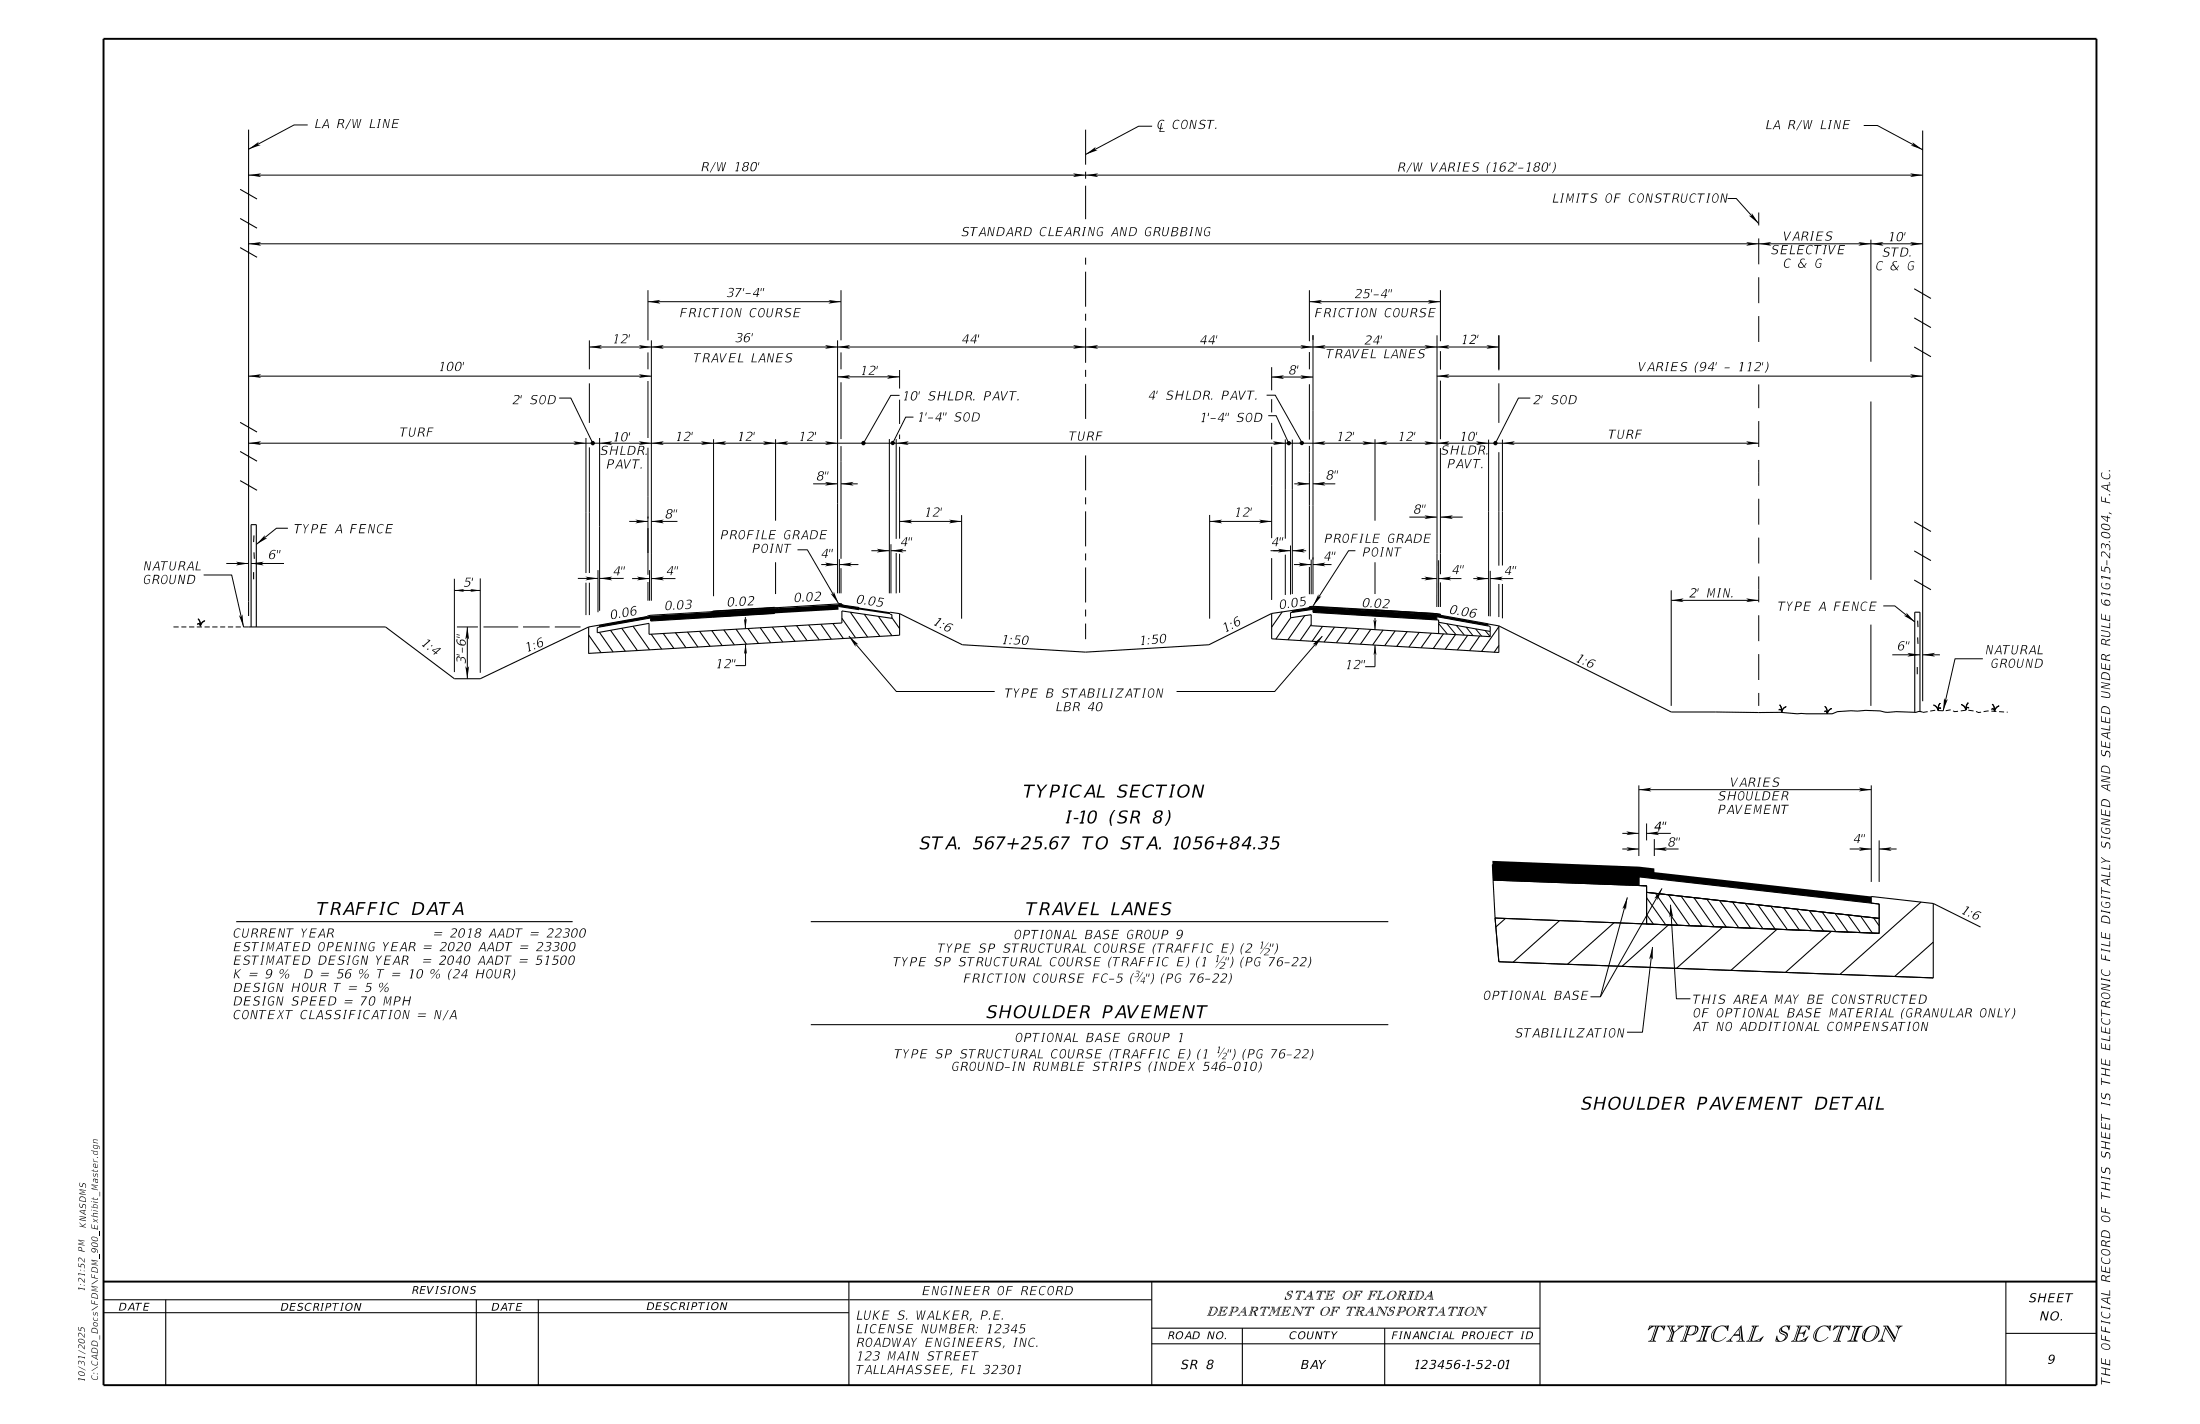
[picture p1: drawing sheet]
<svg xmlns="http://www.w3.org/2000/svg" width="432mm" height="279mm" viewBox="0 0 432 279" stroke-linecap="round" stroke-linejoin="round" font-family="sans-serif">
<g fill="#000">
<path d="M224.3 190.7h.1l-1.3 1.9zM240.3 205.6h.1l-1.3 1.9z"/>
<path d="M48.8 29.3l2-1.5-.3 .6 .7 .1z" fill-rule="evenodd"/>
<path d="M48.8 34.4l2.5-.4-.5 .4 .5 .3z" fill-rule="evenodd"/>
<path d="M213.1 30.3l2-1.5-.3 .6 .6 .1z" fill-rule="evenodd"/>
<path d="M213.1 34.4l2.4-.4-.4 .4 .4 .3z" fill-rule="evenodd"/>
<path d="M210.6 34l2.5 .4-2.5 .3 .5-.3z" fill-rule="evenodd"/>
<path d="M227.5 23.7l.7-.2 .3 .1v.2a.74 .74 0 0 0-.9 0 .74 .74 0 0 0-.2 .9v.3l.3 .2 .2-1.1h.2l-.2 1.1 .4-.2-.1 .2-.4 .1v.5h.8v.1h-1.1l.1-.6a.96 .96 0 0 1-.1-1.6z" fill-rule="evenodd"/>
<path d="M230.5 23.7l.7-.2 .3 .1v.2a.74 .74 0 0 0-.9 0 .74 .74 0 0 0-.3 .9 .51 .51 0 0 0 .4 .5 .51 .51 0 0 0 .5-.2 .61 .61 0 0 1-.8 .3 .61 .61 0 0 1-.2-.9z" fill-rule="evenodd"/>
<path d="M232.1 23.7a1.18 1.18 0 0 0 .1 1.6 1.04 1.04 0 0 0 .8-.7 1.04 1.04 0 0 0-.2-1.1h-.4zM232.3 23.7a.47 .47 0 0 1 .6 .1 .47 .47 0 0 1 0 .6 .52 .52 0 0 1-.2 .7 .52 .52 0 0 1-.7-.3v-.4z" fill-rule="evenodd"/>
<path d="M233.8 23.5h.2l.4 1.7 .3-1.7h.2l-.3 1.8h-.3l-.4-1.6-.3 1.6h-.2z" fill-rule="evenodd"/>
<path d="M235.7 23.6l.6-.1 .4 .1-.1 .1a.54 .54 0 0 0-.6-.1 .54 .54 0 0 0-.3 .6 .76 .76 0 0 1 .8 .6 .87 .87 0 0 1-1.3 .4v-.2a.63 .63 0 0 0 .7 .2 .63 .63 0 0 0 .4-.5l-.3-.2a.45 .45 0 0 1-.5-.3 .45 .45 0 0 1 .2-.6z" fill-rule="evenodd"/>
<path d="M237 23.5h1.4l-.1 .2h-.6l-.3 1.6h-.2l.3-1.6h-.6z" fill-rule="evenodd"/>
<path d="M238.5 25h.3l-.1 .3h-.2z" fill-rule="evenodd"/>
<path d="M375.4 27.9l2 1.5-2.4-.9h.6z" fill-rule="evenodd"/>
<path d="M374.9 34l2.5 .4-2.5 .3 .5-.3z" fill-rule="evenodd"/>
<path d="M48.8 47.8l2.5-.3-.5 .3 .5 .4z" fill-rule="evenodd"/>
<path d="M127.2 59.2l2.4-.4-.5 .4 .5 .4z" fill-rule="evenodd"/>
<path d="M162.6 58.8l2.5 .4-2.5 .4 .5-.4z" fill-rule="evenodd"/>
<path d="M257 59.2l2.5-.4-.5 .4 .5 .4z" fill-rule="evenodd"/>
<path d="M280.2 58.8l2.5 .4-2.5 .4 .5-.4z" fill-rule="evenodd"/>
<path d="M345.2 47.8l2.5-.3-.5 .3 .5 .4z" fill-rule="evenodd"/>
<path d="M342.7 47.5l2.5 .3-2.5 .4 .5-.4z" fill-rule="evenodd"/>
<path d="M343.3 42.3l.6 .1-.1-.6 1.4 2.1z" fill-rule="evenodd"/>
<path d="M367.2 47.8l2.5-.3-.5 .3 .5 .4z" fill-rule="evenodd"/>
<path d="M364.7 47.5l2.5 .3-2.5 .4 .5-.4z" fill-rule="evenodd"/>
<path d="M374.9 47.5l2.5 .3-2.5 .4 .5-.4z" fill-rule="evenodd"/>
<path d="M48.8 73.8l2.5-.4-.5 .4 .5 .4z" fill-rule="evenodd"/>
<path d="M115.7 68.1l2.4-.4-.4 .4 .4 .3z" fill-rule="evenodd"/>
<path d="M125.4 67.7l2.4 .4-2.4 .3 .5-.3z" fill-rule="evenodd"/>
<path d="M127.8 68.1l2.5-.4-.5 .4 .5 .3z" fill-rule="evenodd"/>
<path d="M125.4 73.4l2.4 .4-2.4 .4 .5-.4z" fill-rule="evenodd"/>
<path d="M161.9 67.7l2.5 .4-2.5 .3 .5-.3z" fill-rule="evenodd"/>
<path d="M164.4 68.1l2.5-.4-.5 .4 .5 .3z" fill-rule="evenodd"/>
<path d="M164.4 73.9l2.5-.3-.5 .3 .5 .4z" fill-rule="evenodd"/>
<path d="M174.1 73.6l2.5 .3-2.5 .4 .5-.4z" fill-rule="evenodd"/>
<path d="M210.6 67.7l2.5 .4-2.5 .3 .5-.3z" fill-rule="evenodd"/>
<path d="M213.1 68.1l2.4-.4-.4 .4 .4 .3z" fill-rule="evenodd"/>
<path d="M249.6 74l2.4-.4-.5 .4 .5 .4z" fill-rule="evenodd"/>
<path d="M255.2 67.7l2.5 .4-2.5 .3 .5-.3z" fill-rule="evenodd"/>
<path d="M257.7 68.1l2.5-.4-.5 .4 .5 .3z" fill-rule="evenodd"/>
<path d="M255.2 73.6l2.5 .4-2.5 .4 .5-.4z" fill-rule="evenodd"/>
<path d="M282 68.1l2.5-.4-.5 .4 .5 .3z" fill-rule="evenodd"/>
<path d="M282 73.8l2.5-.4-.5 .4 .5 .4z" fill-rule="evenodd"/>
<path d="M279.6 67.7l2.4 .4-2.4 .3 .5-.3z" fill-rule="evenodd"/>
<path d="M291.7 67.7l2.5 .4-2.5 .3 .5-.3z" fill-rule="evenodd"/>
<path d="M374.9 73.4l2.5 .4-2.5 .4 .5-.4z" fill-rule="evenodd"/>
<path d="M48.8 87l2.5-.4-.5 .4 .5 .3z" fill-rule="evenodd"/>
<path d="M112.5 86.6l2.5 .4-2.5 .3 .5-.3z" fill-rule="evenodd"/>
<path d="M117.7 87l2.5-.4-.5 .4 .5 .3z" fill-rule="evenodd"/>
<path d="M125.4 86.6l2.4 .4-2.4 .3 .5-.3z" fill-rule="evenodd"/>
<path d="M127.8 87l2.5-.4-.5 .4 .5 .3z" fill-rule="evenodd"/>
<path d="M137.6 86.6l2.5 .4-2.5 .3 .5-.3z" fill-rule="evenodd"/>
<path d="M140.1 87l2.4-.4-.5 .4 .5 .3z" fill-rule="evenodd"/>
<path d="M149.8 86.6l2.4 .4-2.4 .3 .4-.3z" fill-rule="evenodd"/>
<path d="M152.2 87l2.5-.4-.5 .4 .5 .3z" fill-rule="evenodd"/>
<path d="M161.9 86.6l2.5 .4-2.5 .3 .5-.3z" fill-rule="evenodd"/>
<path d="M161.9 94.5l2.5 .4-2.5 .4 .5-.4z" fill-rule="evenodd"/>
<path d="M165.1 94.9l2.4-.4-.5 .4 .5 .4z" fill-rule="evenodd"/>
<path d="M175.9 87l2.5-.4-.5 .4 .5 .3z" fill-rule="evenodd"/>
<path d="M249.8 86.6l2.5 .4-2.5 .3 .5-.3z" fill-rule="evenodd"/>
<path d="M254.6 94.5l2.4 .4-2.4 .4 .5-.4z" fill-rule="evenodd"/>
<path d="M257.7 87l2.4-.4-.5 .4 .5 .3z" fill-rule="evenodd"/>
<path d="M257.7 94.9l2.4-.4-.5 .4 .5 .4z" fill-rule="evenodd"/>
<path d="M267.4 86.6l2.5 .4-2.5 .3 .5-.3z" fill-rule="evenodd"/>
<path d="M269.9 87l2.4-.4-.5 .4 .5 .3z" fill-rule="evenodd"/>
<path d="M279.6 86.6l2.4 .4-2.4 .3 .5-.3z" fill-rule="evenodd"/>
<path d="M282 87l2.5-.4-.5 .4 .5 .3z" fill-rule="evenodd"/>
<path d="M289.7 86.6l2.5 .4-2.5 .3 .5-.3z" fill-rule="evenodd"/>
<path d="M294.9 87l2.4-.4-.5 .4 .5 .3z" fill-rule="evenodd"/>
<path d="M342.7 86.6l2.5 .4-2.5 .3 .5-.3z" fill-rule="evenodd"/>
<path d="M46.3 110.2l2.5 .4-2.5 .3 .5-.3z" fill-rule="evenodd"/>
<path d="M49.3 110.6l2.5-.4-.5 .4 .5 .3z" fill-rule="evenodd"/>
<path d="M52 105l-.1 .6h.6l-2.2 1.2z" fill-rule="evenodd"/>
<path d="M89.2 115.9l1.9-.3-.4 .3 .4 .2z" fill-rule="evenodd"/>
<path d="M92.3 115.6l2 .3-2 .2 .4-.2z" fill-rule="evenodd"/>
<path d="M114.9 113.1l2.5 .4-2.5 .4 .5-.4z" fill-rule="evenodd"/>
<path d="M117.7 113.5l2.5-.4-.5 .4 .5 .4z" fill-rule="evenodd"/>
<path d="M124.7 102l2.5 .3-2.5 .4 .5-.4z" fill-rule="evenodd"/>
<path d="M125 113.1l2.5 .4-2.5 .4 .5-.4z" fill-rule="evenodd"/>
<path d="M127.8 102.3l2.5-.3-.5 .3 .5 .4z" fill-rule="evenodd"/>
<path d="M127.8 113.5l2.5-.4-.5 .4 .5 .4z" fill-rule="evenodd"/>
<path d="M117.6 122.7l10.1-1.9 24.3-1.4v1l-24.3 1.4v-.6l-10.1 1.8z" fill-rule="evenodd"/>
<path d="M161.9 110.4l2.5 .4-2.5 .3 .5-.3z" fill-rule="evenodd"/>
<path d="M163 116.5l.6 .2 .1-.6 .9 2.3z" fill-rule="evenodd"/>
<path d="M164.7 110.8l2.5-.4-.5 .4 .5 .3z" fill-rule="evenodd"/>
<path d="M172.1 107.7l2.5 .4-2.5 .3 .5-.3z" fill-rule="evenodd"/>
<path d="M174.9 108.1l2.4-.4-.5 .4 .5 .3z" fill-rule="evenodd"/>
<path d="M176.6 102.3l2.4-.3-.5 .3 .5 .4z" fill-rule="evenodd"/>
<path d="M186.3 102l2.4 .3-2.4 .4 .5-.4z" fill-rule="evenodd"/>
<path d="M237.4 102.3l2.5-.3-.5 .3 .5 .4z" fill-rule="evenodd"/>
<path d="M247.1 102l2.5 .3-2.5 .4 .5-.4z" fill-rule="evenodd"/>
<path d="M250.8 107.7l2.5 .4-2.5 .3 .5-.3z" fill-rule="evenodd"/>
<path d="M253.6 108.1l2.5-.4-.5 .4 .5 .3z" fill-rule="evenodd"/>
<path d="M254.9 110.4l2.5 .4-2.5 .3 .5-.3z" fill-rule="evenodd"/>
<path d="M257.7 110.8l2.4-.4-.5 .4 .5 .3z" fill-rule="evenodd"/>
<path d="M258.8 116.6v.6l.6-.2-1.7 1.9z" fill-rule="evenodd"/>
<path d="M279.6 113.1l2.4 .4-2.4 .4 .5-.4z" fill-rule="evenodd"/>
<path d="M279.6 101.1l2.4 .4-2.4 .3 .5-.3z" fill-rule="evenodd"/>
<path d="M282.4 113.5l2.4-.4-.5 .4 .5 .4z" fill-rule="evenodd"/>
<path d="M282.7 101.5l2.5-.4-.5 .4 .5 .3z" fill-rule="evenodd"/>
<path d="M289.7 113.1l2.5 .4-2.5 .4 .5-.4z" fill-rule="evenodd"/>
<path d="M292.5 113.5l2.5-.4-.5 .4 .5 .4z" fill-rule="evenodd"/>
<path d="M328 117.8l2.4-.4-.4 .4 .4 .3z" fill-rule="evenodd"/>
<path d="M342.7 117.4l2.5 .4-2.5 .3 .5-.3z" fill-rule="evenodd"/>
<path d="M46.9 120.7l.4 .4 .3-.6 .2 2.5z" fill-rule="evenodd"/>
<path d="M91.7 123l.4 2.5-.4-.5-.4 .5z" fill-rule="evenodd"/>
<path d="M91.3 130.7l.4 .5 .4-.5-.4 2.5z" fill-rule="evenodd"/>
<path d="M127 120.8l.7-.2 24.3-1.4 .7 .1v.2l-.7-.1-24.3 1.4-.7 .2z" fill-rule="evenodd"/>
<path d="M130.1 120.7l34.5-2.1 10.1 1.5v.4l-10.1-1.5v.6l-24.4 1.5v-.6l-10.1 .6z" fill-rule="evenodd"/>
<path d="M139.6 120l.6-.2 24.4-1.4 .6 .1v.2l-.6-.1-24.4 1.5-.6 .1z" fill-rule="evenodd"/>
<path d="M146 121.4l.3 .4 .3-.4-.3 2z" fill-rule="evenodd"/>
<path d="M146.3 126.4l.3 1.9-.3-.3-.3 .3z" fill-rule="evenodd"/>
<path d="M166.6 124.8l1.9 1.6-.6-.1v.6z" fill-rule="evenodd"/>
<path d="M257.6 126.4l1.9-1.6-1.3 2.1v-.6z" fill-rule="evenodd"/>
<path d="M269.6 121.6l.2 .4 .4-.4-.3 1.9z" fill-rule="evenodd"/>
<path d="M269.9 126.6l.3 1.9-.3-.4-.3 .4z" fill-rule="evenodd"/>
<path d="M253.6 119.8l4.1-.7 24.3 1.5 10.2 1.8v.4l-10.2-1.8v.6l-24.3-1.4v-.6l-4.1 .6z" fill-rule="evenodd"/>
<path d="M257 119h.7l24.3 1.4 .7 .1v.2l-25-1.6-.7 .1z" fill-rule="evenodd"/>
<path d="M374.2 120.2l1.6 1.8-2.1-1.2h.6z" fill-rule="evenodd"/>
<path d="M374.4 128.1l2.4 .4-2.4 .3 .5-.3z" fill-rule="evenodd"/>
<path d="M377.4 128.5l2.4-.4-.5 .4 .5 .3z" fill-rule="evenodd"/>
<path d="M381.6 137l.2 .5 .5-.3-.9 2.3z" fill-rule="evenodd"/>
<path d="M321.7 154.9l2.4-.3-.5 .3 .5 .4z" fill-rule="evenodd"/>
<path d="M364.8 154.6l2.5 .3-2.5 .4 .5-.4z" fill-rule="evenodd"/>
<path d="M292.9 169.7l28.8 1.1 45.6 5.1v1.3l-45.6-5.2v1.7l-28.6-1z" fill-rule="evenodd"/>
<path d="M292.9 168.9l28.8 1.1 3 .4v1.3l-3-.4v1.7l-28.6-1z" fill-rule="evenodd"/>
<path d="M319.4 176.1l-.3 2.4-.2-.6-.5 .4z" fill-rule="evenodd"/>
<path d="M319.2 163.1l2.5 .4-2.5 .4 .5-.4z" fill-rule="evenodd"/>
<path d="M319.2 166.2l2.5 .4-2.5 .4 .5-.4z" fill-rule="evenodd"/>
<path d="M323.2 163.5l2.4-.4-.4 .4 .4 .4z" fill-rule="evenodd"/>
<path d="M324.7 166.6l2.5-.4-.5 .4 .5 .4z" fill-rule="evenodd"/>
<path d="M326.2 174.3l-.9 2.3v-.6l-.6 .3z" fill-rule="evenodd"/>
<path d="M327.9 177.5l.5 2.5-.4-.5-.3 .5z" fill-rule="evenodd"/>
<path d="M364.8 166.2l2.5 .4-2.5 .4 .5-.4z" fill-rule="evenodd"/>
<path d="M368.8 166.6l2.5-.4-.5 .4 .5 .4z" fill-rule="evenodd"/>
<path d="M83 188.7h1.6l-.1 .1h-1.5z" fill-rule="evenodd"/>
<path d="M83.1 188.2h1.6l-.1 .1h-1.5z" fill-rule="evenodd"/>
<path d="M238.8 187.5l.4-.1-.3 1.2h.2l-.1 .2h-.3l.3-1.3-.2 .1z" fill-rule="evenodd"/>
<path d="M240.2 187.6l-1.7 2.2z" fill-rule="evenodd"/>
<path d="M247.5 184.8l.4-.1-.1 1.4h-.4l.1-.1 .3-1.1-.3 .1z" fill-rule="evenodd"/>
<path d="M249 184.9l-1.7 2.2z" fill-rule="evenodd"/>
<path d="M324.3 185.8l.1 2.5-.3-.6-.4 .5z" fill-rule="evenodd"/>
<path d="M289.8 256.4l.2 .2-.4 1.2-.4 .4h.7l-.2-.2v-.3l.4-1 .9 1.5 .5-1.5 .4-.3h-.8l.3 .4-.3 .9-.8-1.3zM289.5 258l.1 .1h-.1zM291.4 256.5h.2l-.1 .1zM290 256.5h.2l.8 1.6z" fill-rule="evenodd"/>
<path d="M369.6 260.1v.1l.3 .1 .1 .2-.7 2.1-.8 .6h1.4l.1-.1-.4-.1-.1-.4 .6-1.9 1.6 2.6h.1l.9-2.5 .8-.7h-1.4l-.1 .1 .4 .2 .1 .4-.5 1.6-1.4-2.3zM369.1 263.1l.2-.2v.2zM372.5 260.2h.4l-.2 .3zM370 260.2l.4 .2 1.4 2.5v.2z" fill-rule="evenodd"/>
<circle cx="116.4" cy="86.9" r=".43"/>
<circle cx="169.5" cy="86.9" r=".43"/>
<circle cx="175.2" cy="86.9" r=".42"/>
<circle cx="252.9" cy="87" r=".43"/>
<circle cx="255.5" cy="86.9" r=".42"/>
<circle cx="293.5" cy="86.9" r=".43"/>
</g>
<g fill="none" stroke="#000" stroke-width=".2">
<path d="M48.8 34.4h328.6M60.4 24.5h-2.7l-8.9 4.8M213.1 25.4v6.9M213.1 33.7v1.4M213.1 36.4v6.6M226.1 24.8h-2.6l-10.4 5.5M339.1 38.9h1.7l4.4 5M365.8 24.6h2.7l8.9 4.8M48.8 47.8h328.6M127.2 59.2h37.9M127.2 56.9v9.9M165.1 56.9v9.9"/>
<path d="M213.1 50.6v1.3M213.1 53.3v6.9M257 59.2h25.7M257 56.9v10.1M282.7 56.9v10.1M345.2 41.7v2.5M345.2 46.8v5.1M345.2 54.4v5.1M367.2 47v24M48.8 73.8h79M109.7 78.1h2.3l4.3 8.8M115.7 68.1h178.5"/>
<path d="M115.7 66.8v5.7M115.7 75.2v7.8M127.2 69.1v3.4M127.2 74.8v11.1M127.8 66.8v51.1M164.4 73.9h12.2M164.4 66.8v49.6M165.1 69.1v3.4M165.1 75v11.1M176.6 77.6h-1.8l-5.3 9.4M176.6 72.6v3.6M176.6 78.4v4.8"/>
<path d="M213.1 61.6v1.3M213.1 64.3v6.9M213.1 72.6v1.3M213.1 75.3v6.9M248.6 77.5h1.7l5.3 9.4M249.6 72v4.6M249.6 78.3v2.6M249.6 74h8.1M257 69.1v3.4M257 75.4v10.9M257.7 65.8v50.8M282 73.8h95.4"/>
<path d="M282 65.8v53.3M282.7 68.9v3.6M282.7 74.7v11.5M294.2 65.8v6.9M294.2 75.2v7.8M300.4 78.1h-2.4l-4.5 8.9M345.2 62v5.1M345.2 75.4v4.7M367.2 78.8v35M48.8 87h296.4M115 85.9v26.5M115.7 87.8v24.6"/>
<path d="M117.7 85.9v33.9M127.2 87.8v25M140.1 86.2v30.8M152.2 86.2v16M159.6 94.9h4.8M165.1 87.5v22.1M165.1 94.9h3.2M174.6 86.1v30.3M175.9 86.1v19.6M176.6 85.3v.8M176.6 87.7v18M179.3 81.8h-1.5l-2.6 5.1"/>
<path d="M213.1 89.4v6.8M213.1 97.6v1.4M248.9 81.6h1.6l2.4 5.4M249.6 83v3.2M249.6 87.6v18M252.3 86.2v19.5M253.6 86.3v30.3M254 94.9h3M257 87.5v22.3M257.7 94.9h4.4M269.9 86.2v16M282.7 87.9v24.8"/>
<path d="M292.2 86.3v34.6M294.2 88.7v22.3M294.9 86.3v24.6M345.2 82.6v5.1M345.2 90.2v5.1M345.2 97.9v5M40 112.8h5.5l2.3 10.2M44.4 110.6h4.4M49.3 110.6h6.4M56.5 103.6h-2.2l-4 3.2M89.2 115.9h5.1M89.2 113.6v18.3"/>
<path d="M94.3 113.5v18.5M113.4 113.5h4M115 114.3v6.4M115.7 114.3v6.4M117.4 111.9v8.2M117.7 113.5h4.7M123.5 102.3h3.7M124.1 113.5h3.4M127.2 114.2v3.7M127.5 111.9v6M127.8 113.5h4.8M127.8 102.3h5.2"/>
<path d="M152.1 119.4h.1M152.2 110.3v6.3M156.5 107.9h2l6.1 10.5M161.2 110.8h3.2M164.7 110.8h3.8M164.7 109.7v6.7M165.1 111.5v4.9M171 108.1h3.6M174.9 108.1h2.9M174.9 106.8v9.6M175.9 108.5v7.9M176.6 102.3h12.1"/>
<path d="M176.6 108.7v7.6M188.7 101.1v20.3M213.1 100.3v6.9M213.1 108.6v1.4M213.1 111.3v6.9M213.1 119.6v1.4M237.4 102.3h12.2M237.4 101v20.4M249.4 108.1h3.9M249.6 109.5v8.2M252.3 108.8v7.9M253.3 107v9.7"/>
<path d="M253.6 108.1h2.8M254 110.8h3.4M257 111.2v5.4M257.4 109.8v6.8M257.7 110.8h3.6M257.7 119.1l24.3 1.5M266 108.1h-1.3l-7 10.8M269.9 110.3v6.3M269.9 119.7l12.1 .7M276.6 101.5h5.4M279 113.5h3M282.4 113.5h4.4"/>
<path d="M282.4 109.9v9.2M282.7 101.5h4.4M282.7 114.3v4.8M289.2 113.5h3M292.5 113.5h4.5M292.5 112v8.9M294.2 114.6v6.5M294.9 114.6v6.7M328 115.8v22.7M328 117.8h17.2M345.2 105.5v5.1M345.2 113.1v5.1"/>
<path d="M369.6 118.9h2.3l3.9 3.1M34 123h1.1M35.6 123h1M37.1 123h1M38.6 123h1.1M40.1 123h1.1M41.7 123h1M43.2 123h1M44.7 123h1.1M46.2 123h1.1M47.8 123h1M89.7 123h4.1"/>
<path d="M91.7 123v10.2M94.9 123h6.8M102.7 123h5.2M108.9 123h5M146.3 121.1v2.2M146.3 126.4v4.2h-1.9M166.6 124.8l9.3 10.9h19.3M213.1 122.3v3.1M259.5 124.8l-9.3 10.9h-19.3M269.9 121.2v2.3M269.9 126.6v4.2h-2M282.4 124.3h.1"/>
<path d="M282.4 122.3l1.7 2.1M284 122.4l1.8 2.1M285.9 122.7l1.5 1.9M287.8 123l1.3 1.7M289.6 123.4l1.2 1.4M291.5 123.7l1 1.2v-1M345.2 120.7v5.1M345.2 128.3v5.1M345.2 136v2.5M367.2 122.6v15.9M371.4 128.5h5.4M377.4 128.5h3.4"/>
<path d="M378.4 139.6l-1 .1M379.8 139.4l-1 .1M380.4 139.4l1 .1M382.9 139.3l-1 .2M383.3 139.5l.3 .1h.7M385.8 139.3l-1 .2M386.3 139.3l1 .2M387.8 139.6l.5 .2 .5-.1M389.2 129.3h-5.5l-2.3 10.2M390.3 139.5l-1 .1M390.8 139.5l1 .1M392.4 139.6l.9 .1"/>
<path d="M393.9 139.7h.2M321.7 154.9h45.6M321.7 154.1v13.9M367.3 154.1v18.9M318.4 166.6h3.3M318.4 163.5h3.3M319.4 176.1l-5.3 19.5h-1.9M323.2 175.1l45.6 5.1v2.9l-45.6-1.8M323.2 161.6v3.3M323.2 163.5h4.7M324.7 164.6v3.4M324.7 166.6h4.8"/>
<path d="M326.2 174.3l-12.1 21.3M327.9 177.5l1.1 18.5h2.8M363 166.6h4.3M368.8 166.6h3.5M368.8 164.9v8.1M324.3 185.8l-1.9 16.7h-3.1"/>
</g>
<g fill="none" stroke="#000" stroke-width=".21">
<path d="M47.1 37.1l3.3 2M48.8 25.4v95.5M377.4 25.6v112M47.1 48.6l3.3 1.9M47.1 42.9l3.3 1.9M375.7 56.7l3.3 1.9M375.7 68.1l3.3 1.9M375.7 62.4l3.3 1.9M47.1 94.3l3.3 1.9M47.1 88.6l3.3 1.9M47.1 82.9l3.3 1.9M49.8 112.3v1.4"/>
<path d="M49.8 108.4l.1 1.2M49.8 105.1v1.3M152 119.2l-12.1 .7M164.6 118.4l.6 .1v.2l3.4 .5M164.6 118.6l1 .1M164.6 119l4 .6M257 119.2l-7.4 1.2M257.7 119l24.3 1.4 .7 .1v.2l11.5 2.1M257.7 119.6l-4.4 .6v1l4.1-.6v2.2l35.1 2.1M375.7 113.8l3.3 1.9M375.7 108.1l3.3 1.9M375.7 102.4l3.3 1.9"/>
<path d="M38.8 122.4a.37 .37 0 0 1 .4 .1 .37 .37 0 0 1 .1 .4M38.8 122.4h.1M38.9 121.4a1.79 1.79 0 0 1 .4 1.5M38.9 121.5a1.58 1.58 0 0 1 .4 1.3M38.9 121.4h.1M40.2 121.8a1.19 1.19 0 0 0-.9 .9l-.1-.3h-.4M40.2 121.8a1.35 1.35 0 0 0-.9 1.1M40.2 121.8h.1M48.8 123h26.9l13.5 10.2h5.1l21.2-10.2M49.3 123v-20.1h1v20.1M115.5 124.6l2.5 3.5M115.5 123v5.3"/>
<path d="M117.7 124.1l2.6 3.8M119.8 123.7l2.9 4.1M122 123.3l3.1 4.3M124.2 122.9l3.3 4.6M127 121l-11.5 2M127.8 124.4l2.1 3M130.2 124.3l2.1 2.9M132.6 124.1l2 3M134.9 124l2.1 3M137.3 123.9l2.1 2.9M139.7 123.7l2 3M142.1 123.6l2 2.9"/>
<path d="M144.5 123.4l2 3M146.8 123.3l2.1 3M149.2 123.2l2.1 2.9M151.6 123l2 3M152 120.4l-24.3 1.4v-.6l-10.5 1.9v1l10.2-1.8v2.2l37.8-2.3v-2.3l9.8 1.4M154 122.9l2 2.9M156.4 122.8l2 2.9M158.7 122.6l2.1 3M161.1 122.5l2.1 2.9M163.5 122.3l2 3M165.2 121.3l2.7 3.8M166.9 120.1l3.4 4.9"/>
<path d="M169.7 120.5l3 4.3M172.4 120.9l2.6 3.8M174.7 120.1l1.9 .3M174.7 120.5l.3 .1v.8M175 121.2l1.6 2.1M176.6 120.4v4.2l-61.1 3.6M249.6 120.4v4.9l44.6 2.7v-5.2M249.6 120.4l-12.3 6.1-24.2 1.5-24.2-1.5-12.3-6.1M251.7 120.1l-2.1 2.9M253.3 121.2l-2.9 4.2M256.1 120.8l-3.3 4.8M257.4 122.6l-2.2 3.1"/>
<path d="M257.7 120.2l24.3 1.4M259.6 122.9l-2.1 2.9M261.9 123l-2 3M264.3 123.2l-2 2.9M266.7 123.3l-2 3M269.1 123.5l-2.1 2.9M271.5 123.6l-2.1 2.9M273.8 123.8l-2 2.9M276.2 123.9l-2.1 2.9M278.6 124.1l-2.1 2.9M281 124.2l-2.1 2.9M282 120.6l1 .2"/>
<path d="M282 121.6h.4v2.7M282 121.6v-.6l10.2 1.8 .3 .1v1l-10.1-1.8M283.3 124.4l-2 2.8M285.7 124.5l-2 2.9M288.1 124.6l-2.1 2.9M290.4 124.8l-2 2.9M294.2 126.6l-.9 1.4M294.2 123l-3.4 4.8M294.2 122.8l33.8 16.9 21.5 .1 3.2 .3h6.9l1-.5 2.7-.1h1.3a15.1 15.1 0 0 1 5.9 .3l1.7-.2 3.8 .2 .6-.2 .8 .1M349.2 139.2h.1M349.2 139.3a.38 .38 0 0 1 .4 0 .38 .38 0 0 1 .1 .4M349.2 139.2l.4 .1 .1 .2"/>
<path d="M349.3 138.3h.1M349.3 138.3a1.67 1.67 0 0 1 .4 1.4 1.19 1.19 0 0 1 .9-1M349.3 138.3a1.62 1.62 0 0 1 .4 1.3M350.6 138.7h.1M350.6 138.7a1.19 1.19 0 0 0-.9 .9M358.1 139.6l.2-.1 .3 .4M358.1 139.6h.1M358.1 139.6a.36 .36 0 0 1 .4 .1 .36 .36 0 0 1 .1 .4M358.2 138.6a1.64 1.64 0 0 1 .4 1.3 1.31 1.31 0 0 1 .9-.9M358.2 138.6h.1M358.2 138.6a1.66 1.66 0 0 1 .4 1.5 1.35 1.35 0 0 1 .9-1.1M359.5 139h.1"/>
<path d="M376.3 130.9v1.4M376.4 125.1v1.2M376.4 121.8v1.2M376.8 139.6v-19.5h-1v19.7M379.6 138.4h.1M379.6 138.4a1.31 1.31 0 0 1 .8 .9l.1-.3h.4M379.6 138.4a1.3 1.3 0 0 1 .8 1M380.8 138h.1M380.8 138a1.74 1.74 0 0 0-.4 1.4M380.8 138l-.3 .6-.1 .7M380.9 139a.35 .35 0 0 0-.4 0 .35 .35 0 0 0-.1 .4M380.9 139h.1"/>
<path d="M385 138.3h.1M385 138.3a1.19 1.19 0 0 1 .9 .9M385 138.3a1.24 1.24 0 0 1 .9 1v-.1a.33 .33 0 0 1 .5-.3M386.3 137.9h.1M386.3 137.9a1.66 1.66 0 0 0-.4 1.3M386.3 137.9a1.67 1.67 0 0 0-.4 1.4M386.4 138.9h-.4l-.1 .3M386.4 138.9h.1M390.9 139.1l.4 .1 .2 .2M390.9 139.1h.1M391.1 138.1a1.71 1.71 0 0 1 .4 1.5M391.1 138.2a1.58 1.58 0 0 1 .3 1.3"/>
<path d="M391.1 138.1h.1M392.3 138.6h.1M392.3 138.5a1.19 1.19 0 0 0-.8 1M392.3 138.6a1.24 1.24 0 0 0-.8 1v-.2a.34 .34 0 0 0-.6-.3M293.1 172.7l30.1 1.1v7.5l-29.8-1.2zM293.1 172.7l28.6 1M321.7 173.7l1.5 .1M321.7 172l47.1 5.4v2.8l-45.6-5.1v-1.3l-1.5-.1zM321.7 170.8l-28.8-1.1 .2 3M321.7 172v1.7M323.2 175.1l45.6 5.1v2.9l-45.6-1.8zM323.2 176.1l3.7 5.3"/>
<path d="M323.2 179.5l1.3 1.8M324.9 175.3l4.4 6.2M327.4 175.5l4.3 6.1M330 175.8l4.1 5.9M332.5 176.1l3.9 5.7M335 176.4l3.8 5.5M337.5 176.7l3.7 5.3M340 177l3.6 5.1M342.5 177.3l3.5 4.9M345.1 177.6l3.3 4.7M347.6 177.8l3.2 4.6M350.1 178.1l3.1 4.4"/>
<path d="M352.6 178.4l3 4.2M355.1 178.7l2.8 4M357.6 179l2.7 3.8M360.2 179.2l2.5 3.7M362.7 179.5l2.4 3.5M365.2 179.8l2.3 3.3M377 177l-15.9 14.2M379.4 177.3l9.3 4.6M379.4 177.3v14.6M379.4 177.3l-12.1-1.4v1.3l1.5 .2v2.8M46.4 180.8h66M159.1 180.8h113.4"/>
<path d="M295.5 180.2l-1.9 1.7M306.1 180.6l-9.1 8.2M316.8 181l-9.1 8.2M321.7 189.7l57.7 2.2M327.5 181.5l-9.2 8.1M338.1 181.9l-9.1 8.1M348.8 182.3l-9.1 8.1M359.4 182.7l-9 8.1M367.7 180.1l1.1 1.5M368.8 183.1l-75.4-3 .8 8.6 85.2 3.2M379.4 184.9l-7.5 6.7M159.1 201h113.4"/>
<path d="M20.3 255h146.3M20.3 257.6h146.3M32.5 255v16.8M93.5 255v16.8M105.7 255v16.8M166.6 251.5v20.3M166.7 255h59.4M226.1 251.5v20.3M302.3 251.5v20.3M393.7 251.5v20.3M226.1 260.6h76.2M226.1 263.7h76.2"/>
<path d="M243.8 260.6v11.2M271.8 260.6v11.2M393.7 261.6h17.8"/>
</g>
<path d="M20.3 7.6h391.2v264.2h-391.2zM20.3 251.5h391.2" fill="none" stroke="#000" stroke-width=".38"/>
<text font-size="3.2" x="322.5" y="263.2">TYPICAL SECTION</text>
<g font-size="2.5">
<text x="193.7" y="156.5">TYPICAL SECTION</text>
<text x="202.8" y="161.6">I-10 (SR 8)</text>
<text x="180.3" y="166.6">STA. 567+25.67 TO STA. 1056+84.35</text>
<text x="62.1" y="179.5">TRAFFIC DATA</text>
<text x="201.3" y="179.6">TRAVEL LANES</text>
<text x="193.5" y="199.8">SHOULDER PAVEMENT</text>
<text x="310.2" y="217.7">SHOULDER PAVEMENT DETAIL</text>
</g>
<g font-size="1.8">
<text x="61.7" y="25.2">LA R/W LINE</text>
<text x="346.5" y="25.4">LA R/W LINE</text>
<text x="137.5" y="33.6">R/W 180'</text>
<text x="274.2" y="33.7">R/W VARIES (162'-180')</text>
<text x="304.6" y="39.8">LIMITS OF CONSTRUCTION</text>
<text x="188.6" y="46.4">STANDARD CLEARING AND GRUBBING</text>
<text x="349.1" y="47.2">VARIES</text>
<text x="370.5" y="47.3">10'</text>
<text x="347.5" y="49.9">SELECTIVE</text>
<text x="349.2" y="52.6">C &amp; G</text>
<text x="368.1" y="53">C &amp; G</text>
<text x="369" y="50.4">STD.</text>
<text x="142.6" y="58.3">37'-4&quot;</text>
<text x="265.8" y="58.5">25'-4&quot;</text>
<text x="133.3" y="62.3">FRICTION COURSE</text>
<text x="257.9" y="62.3">FRICTION COURSE</text>
<text x="120.1" y="67.4">12'</text>
<text x="136.1" y="71.1">TRAVEL LANES</text>
<text x="144.2" y="67.2">36'</text>
<text x="188.7" y="67.4">44'</text>
<text x="235.4" y="67.6">44'</text>
<text x="260.3" y="70.3">TRAVEL LANES</text>
<text x="267.2" y="67.6">24'</text>
<text x="286.7" y="67.5">12'</text>
<text x="86" y="72.8">100'</text>
<text x="168.8" y="73.6">12'</text>
<text x="252.9" y="73.5">8'</text>
<text x="321.5" y="72.9">VARIES (94' - 112')</text>
<text x="100.5" y="79.3">2' SOD</text>
<text x="177" y="78.6">10' SHLDR. PAVT.</text>
<text x="180" y="82.7">1'-4&quot; SOD</text>
<text x="225.3" y="78.5">4' SHLDR. PAVT.</text>
<text x="235.4" y="82.8">1'-4&quot; SOD</text>
<text x="300.9" y="79.3">2' SOD</text>
<text x="78.5" y="85.7">TURF</text>
<text x="117.7" y="89.3">SHLDR.</text>
<text x="119.9" y="86.6">10'</text>
<text x="132.5" y="86.5">12'</text>
<text x="144.6" y="86.5">12'</text>
<text x="156.7" y="86.5">12'</text>
<text x="209.8" y="86.5">TURF</text>
<text x="262.3" y="86.5">12'</text>
<text x="274.3" y="86.5">12'</text>
<text x="282.7" y="89.2">SHLDR.</text>
<text x="286.1" y="86.5">10'</text>
<text x="315.7" y="86.1">TURF</text>
<text x="118.5" y="92">PAVT.</text>
<text x="160.2" y="94.3">8&quot;</text>
<text x="260.2" y="94.1">8&quot;</text>
<text x="283.5" y="91.9">PAVT.</text>
<text x="130.5" y="101.7">8&quot;</text>
<text x="181.3" y="101.4">12'</text>
<text x="242.2" y="101.4">12'</text>
<text x="277.4" y="100.8">8&quot;</text>
<text x="57.7" y="104.6">TYPE A FENCE</text>
<text x="141.3" y="105.8">PROFILE GRADE</text>
<text x="176.7" y="107.2">4&quot;</text>
<text x="249.5" y="107.2">4&quot;</text>
<text x="259.8" y="106.5">PROFILE GRADE</text>
<text x="28.1" y="111.9">NATURAL</text>
<text x="52.7" y="109.7">6&quot;</text>
<text x="120.3" y="112.9">4&quot;</text>
<text x="130.7" y="112.9">4&quot;</text>
<text x="145.8" y="108.5">POINT</text>
<text x="161.1" y="109.5">4&quot;</text>
<text x="259.7" y="110">4&quot;</text>
<text x="265.3" y="109.2">POINT</text>
<text x="284.9" y="112.7">4&quot;</text>
<text x="295.2" y="112.9">4&quot;</text>
<text x="28.1" y="114.6">GROUND</text>
<text x="90.9" y="115.1">5'</text>
<text x="130.5" y="119.7" transform="rotate(-3 130.5 119.7)">0 .0</text>
<text x="134.4" y="119.5" transform="rotate(-3 134.4 119.5)">3</text>
<text x="142.7" y="119" transform="rotate(-3 142.7 119)">0 .0 2</text>
<text x="155.8" y="118.2" transform="rotate(-3 155.8 118.2)">0 .0 2</text>
<text x="168" y="118.4" transform="rotate(8 168 118.4)">0 .0 5</text>
<text x="251.2" y="119.6" transform="rotate(-8 251.2 119.6)">0 .0 5</text>
<text x="267.3" y="119.1" transform="rotate(3 267.3 119.1)">0 .0</text>
<text x="271.2" y="119.3" transform="rotate(3 271.2 119.3)">2</text>
<text x="331.5" y="117.2">2' MIN.</text>
<text x="348.9" y="119.9">TYPE A FENCE</text>
<text x="119.9" y="121.6" transform="rotate(-10 119.9 121.6)">0 .0 6</text>
<text x="182.9" y="122.5" transform="rotate(27 182.9 122.5)">1 :6</text>
<text x="240.4" y="124.2" transform="rotate(-27 240.4 124.2)">1 :6</text>
<text x="284.4" y="120.4" transform="rotate(10 284.4 120.4)">0 .0</text>
<text x="288.2" y="121.1" transform="rotate(10 288.2 121.1)">6</text>
<text x="82.5" y="126.4" transform="rotate(37 82.5 126.4)">1 :4</text>
<text x="91.4" y="130.3" transform="rotate(-90 91.4 130.3)">3'-6&quot;</text>
<text x="103.3" y="128" transform="rotate(-20 103.3 128)">1 :6</text>
<text x="140.4" y="131.1">12&quot;</text>
<text x="196.5" y="126.4" transform="rotate(2 196.5 126.4)">1 :5 0</text>
<text x="223.6" y="126.6" transform="rotate(-5 223.6 126.6)">1 :5 0</text>
<text x="263.9" y="131.3">12&quot;</text>
<text x="309" y="129.7" transform="rotate(24 309 129.7)">1 :6</text>
<text x="372.4" y="127.6">6&quot;</text>
<text x="389.6" y="128.4">NATURAL</text>
<text x="390.7" y="131.1">GROUND</text>
<text x="197.2" y="136.9">TYPE B STABILIZATION</text>
<text x="205" y="139.6">LBR 40</text>
<text x="338.8" y="154.4">VARIES</text>
<text x="337.1" y="159.7">PAVEMENT</text>
<text x="337.1" y="157.1">SHOULDER</text>
<text x="324.6" y="163">4&quot;</text>
<text x="327.3" y="166.1">8&quot;</text>
<text x="363.7" y="165.4">4&quot;</text>
<text x="384.7" y="179.1" transform="rotate(24 384.7 179.1)">1 :6</text>
<text x="45.7" y="184">CURRENT YEAR</text>
<text x="83.9" y="184">= 2018 AADT = 22300</text>
<text x="190.6" y="184.3">OPTIONAL BASE GROUP 9</text>
<text x="45.7" y="192">K = 9 %</text>
<text x="45.7" y="189.3">ESTIMATED DESIGN YEAR</text>
<text x="45.7" y="186.6">ESTIMATED OPENING YEAR = 2020 AADT = 23300</text>
<text x="58.6" y="192">D = 56 % T = 10 % (24 HOUR)</text>
<text x="84.4" y="189.3">= 2040 AADT = 51500</text>
<text x="172.5" y="189.6">TYPE SP STRUCTURAL COURSE (TRAFFIC E) (1 ½&quot;) (PG 76-22)</text>
<text x="178.5" y="186.9">TYPE SP STRUCTURAL COURSE (TRAFFIC E) (2 ½&quot;)</text>
<text x="45.7" y="197.3">DESIGN SPEED = 70 MPH</text>
<text x="45.7" y="194.6">DESIGN HOUR T = 5 %</text>
<text x="183.2" y="192.8">FRICTION COURSE FC-5 (</text>
<text x="224.9" y="192.8">&quot;) (PG 76-22)</text>
<text x="291.1" y="196.2">OPTIONAL BASE</text>
<text x="332.2" y="197">THIS AREA MAY BE CONSTRUCTED</text>
<text x="45.7" y="200">CONTEXT CLASSIFICATION = N/A</text>
<text x="297.2" y="203.6">STABILILZATION</text>
<text x="332.2" y="202.3">AT NO ADDITIONAL COMPENSATION</text>
<text x="332.2" y="199.6">OF OPTIONAL BASE MATERIAL (GRANULAR ONLY)</text>
<text x="175.5" y="207.7">TYPE SP STRUCTURAL COURSE (TRAFFIC E) (1</text>
<text x="192.2" y="204.5">OPTIONAL BASE GROUP 1</text>
<text x="240.9" y="207.7">&quot;) (PG 76-22)</text>
<text x="183" y="210.1">GROUND-IN RUMBLE STRIPS (INDEX 546-010)</text>
<text x="180.9" y="254.1">ENGINEER OF RECORD</text>
<text x="252" y="255">STATE OF FLORIDA</text>
<text x="398.1" y="255.5">SHEET</text>
<text x="168" y="261.6">LICENSE NUMBER:12345</text>
<text x="168" y="259">LUKE S. WALKER, P.E.</text>
<text x="236.7" y="258.2">DEPARTMENT OF TRANSPORTATION</text>
<text x="400.3" y="259.1">NO.</text>
<text x="168" y="269.6">TALLAHASSEE, FL 32301</text>
<text x="168" y="267">123 MAIN STREET</text>
<text x="168" y="264.3">ROADWAY ENGINEERS, INC.</text>
<text x="231.7" y="268.6">SR 8</text>
<text x="255.3" y="268.6">BAY</text>
<text x="277.8" y="268.6">123456-1-52-01</text>
<text x="401.9" y="267.6">9</text>
<text x="414.2" y="271.8" transform="rotate(-90 414.2 271.8)">THE OFFICIAL RECORD OF THIS SHEET IS THE ELECTRONIC FILE DIGITALLY SIGNED AND SEALED UNDER RULE 61G15-23.004, F.A.C.</text>
</g>
<g font-size="1.5">
<text x="23.2" y="257.1">DATE</text>
<text x="55" y="257.2">DESCRIPTION</text>
<text x="80.8" y="253.9">REVISIONS</text>
<text x="96.4" y="257.2">DATE</text>
<text x="126.8" y="257.1">DESCRIPTION</text>
<text x="229.2" y="262.8">ROAD NO.</text>
<text x="253" y="262.8">COUNTY</text>
<text x="273.1" y="262.8">FINANCIAL PROJECT ID</text>
</g>
<g font-size="1.3">
<text x="16.9" y="241" transform="rotate(-90 16.9 241)">KNASDMS</text>
<text x="16.7" y="253.5" transform="rotate(-90 16.7 253.5)">1:21:52 PM</text>
<text x="16.7" y="271.2" transform="rotate(-90 16.7 271.2)">10/31/2025</text>
<text x="19.2" y="270.9" transform="rotate(-90 19.2 270.9)">C:\CADD_Docs\FDM\FDM_900_Exhibit_Master.dgn</text>
</g>
<g font-size="1.2">
<text x="222.6" y="191.7">3</text>
<text x="223.7" y="193">4</text>
<text x="238.6" y="206.6">1</text>
<text x="239.8" y="207.8">2</text>
</g>
</svg>
